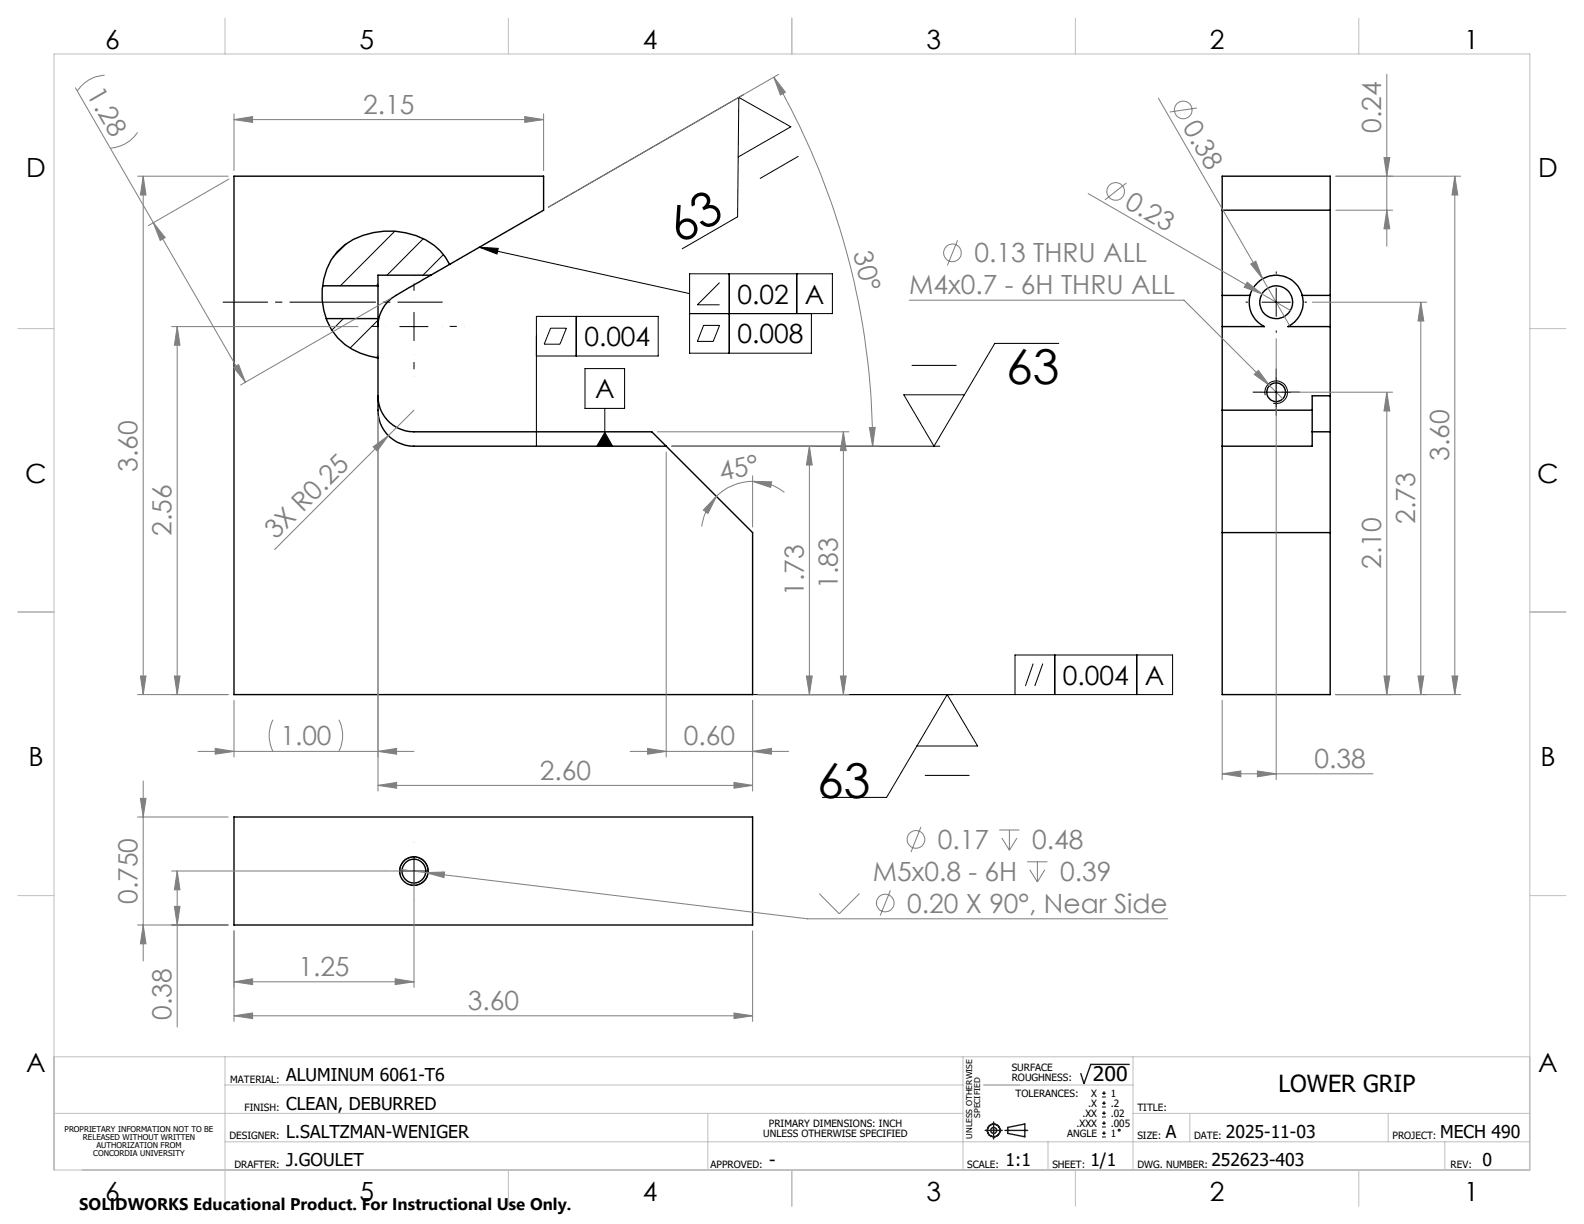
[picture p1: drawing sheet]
<svg xmlns="http://www.w3.org/2000/svg" width="279mm" height="216mm" viewBox="0 0 279 216" stroke-linecap="round" stroke-linejoin="round" font-family="sans-serif">
<g fill="none" stroke="#000" stroke-width=".18">
<path d="M131.2 16.7l-34.5 19.8M130.2 27.7l9.3-5.3-9.2-5.2-.2 21-9.8 5.7M140.8 27.6l-6.7 3.9M60.6 56.2l-2.1 2M61.1 43l-2.4 2.3M66.7 56.5l-4.9 4.9M66.7 50.1l-.3 .3M69.6 40.8l-9.6 9.6M70.5 57.6h5M73 55.1v5M74.7 42.1l-6.4 6.4M78.2 44.9l-3.6 3.6"/>
<path d="M84.5 43.6l3.4 .2-.2 1zM84.5 43.6l37.1 8.2M97.1 57.9h2.8l-1.1 2.8h-2.8zM101.6 55.8v7M121.6 55.3h25.2v-7h-25.2v14h21.5v-7M124.1 57.4h2.8l-1.1 2.8h-2.8zM126.9 49.8l-3.9 4h3.9M128.6 48.3v14M140.5 48.3v7M222.6 53.3h5M225.1 50.8v5M66.7 62.8l-.3 .3"/>
<path d="M94.6 62.8h21.5v-7h-21.5v22.9M103.2 65h7v7h-7zM106.7 76.3l1.4 2.4h-2.8zM106.7 72v6.7M118.5 78.7h47.3M160.9 64.5h7.8M186.8 60.6h-11.3l-10.8 18.1-5.3-9.1h10.7M222.6 69.2h5M223.2 69.7a2 2 0 0 1 1.7-2.5 2 2 0 0 1 2.2 2.2 2 2 0 0 1-2.5 1.7M225.1 66.7v5M182.2 117.1l-1.3 3.9M183.9 117.1l-1.4 3.9"/>
<path d="M186.1 115.5v7M200.5 115.5v7M132.8 122.5h74v-7h-27.8v7M161.7 131.6h10.7l-5.3-9.1-10.7 18.2h-11.3M163.2 136.8h7.8M70.5 153.6h5M70.6 154.3a2.51 2.51 0 0 1 2.2-3.2 2.51 2.51 0 0 1 2.7 2.8 2.51 2.51 0 0 1-3.1 2.2M73 151.2v4.9M194.4 193.5h.7M194.4 192.8h.7M194.4 195.3h.7M194.4 194.6h.7"/>
<path d="M194.4 197h.7M194.4 196.4h.7M194.4 198.8h.7M194.4 198.1h.7M194.4 199.9h.7M194.7 192.5v.6M194.7 194.2v.7M194.7 196v.7M194.7 197.8v.6M194.7 199.5v.7M194.4 200.6h.7"/>
<circle cx="197.4" cy="199.4" r=".16"/>
</g>
<g fill="none" stroke="#000" stroke-width=".25">
<path d="M215.6 37.1h19M56.9 50.4h9.8M57.5 56.2h9.2M66.7 56.2v16.2a6.3 6.3 0 0 0 6.3 6.3h44.5M66.7 50.4v5.8M76 48.5l-5.4 3.1a6.5 6.5 0 0 0-3.9 6M76 48.5l19.9-11.4v-6h-54.6v91.4h91.5v-28.6l-17.8-17.7h-42a6.3 6.3 0 0 1-6.3-6.4M76 48.5h-9.3v1.9M79.3 46.6a10.5 10.5 0 0 0-7.8-5.5 13.7 13.7 0 0 0-10.7 2.1 11.3 11.3 0 0 0-3.7 11.6 10.8 10.8 0 0 0 9.6 8.3M215.6 52.1v5.5M215.6 52.1v-21h19v21M215.6 57.6v14.8"/>
<path d="M215.6 52.1h4.9M220.5 52.1a4.8 4.8 0 0 1 4.6-3.6 4.8 4.8 0 0 1 4.6 3.6M220.5 52.1a4.7 4.7 0 0 0 2.5 5.5h-7.4M229.7 52.1a4.8 4.8 0 0 1-2.5 5.5h7.4M229.7 52.1h4.9M234.6 52.1v5.5M234.6 57.6v12.2M215.6 72.4v6.3M215.6 72.4h15.9M231.5 76.2v2.5h-15.9M231.5 76.2h3.1M234.6 69.8h-3.1v6.4"/>
<path d="M234.6 69.8v6.4M234.6 76.2v46.3h-19v-43.8M215.6 93.9h19M41.3 144.1h91.5v19.1h-91.5z"/>
<circle cx="225.1" cy="53.3" r="2.89"/>
<circle cx="225.1" cy="69.2" r="1.65"/>
<circle cx="73" cy="153.7" r="2.51"/>
<circle cx="73" cy="153.7" r="2.1"/>
</g>
<g fill="none" stroke="#808080" stroke-width=".18">
<path d="M13.3 15.5l13.8 23.8M18.5 13.3a6.1 6.1 0 0 0-4.9 2.8M136.5 13.6l2 2.7-.8 .5zM136.5 13.6a130.6 130.6 0 0 1 17.4 65.1M137.3 13.1l-40.6 23.4M204.3 17.3l23.2 40.1M211.1 19l-4.8 .8M244.6 13.1v30.3M24.3 23.4a6.4 6.4 0 0 1-4.9 2.7M24.3 31.1h16M25.3 31.1l.5 3.3h-1zM25.3 31.1v91.4"/>
<path d="M27.1 39.3l2 2.6-.8 .5zM27.1 39.3l16.2 28.1M40.4 31.6l-14.2 8.2M41.3 21.1l3.3-.5v1zM41.3 20.1v10M41.3 21.1h54.6M92.6 20.6l3.3 .5-3.3 .5zM95.9 20.1v10M191.9 34.1l30.7 17.8M198.7 32.3l-3.8 2.9M235.6 31.1h22M235.6 37.1h10"/>
<path d="M244.1 27.8h1l-.5 3.3zM244.6 37.1l.5 3.3h-1zM256.6 31.1l.5 3.3h-1zM256.6 31.1v91.4M30.3 57.6h32.8M31.3 57.6l.4 3.3h-.9zM31.3 57.6v64.9M69 52.6l-26.6 15.3M160.4 53h48.4l17.5 17.3M168.9 42.4l-1.8 4.4M220 49.8l2.6 2.1-3.1-1.2zM220.6 46.6l.9-.5 1.2 3.1z"/>
<path d="M222.6 51.9l5 2.9M225.1 59.7v77.8M231.5 53.3h20.1M250.6 53.3l.5 3.3h-1zM250.6 53.3v69.2M41.2 64.8l.9-.5 1.2 3.1zM65.8 78.8l2.7-2-2 2.8zM66.7 73.4v66.1M68.5 76.8l-20.1 20.1M73 72.4l-4.5 4.4M116 76.2h33.8M117.5 79.7v53.8"/>
<path d="M118.5 78.7h36.4M142.8 78.7l.5 3.3h-1.1zM142.8 78.7v43.8M148.8 76.2l.5 3.3h-1.1zM148.8 76.2v46.3M153.4 75.4h1l-.5 3.3zM221.2 66l.8-.7 1.9 2.7zM226.1 69.2h19.5M244.6 69.2l.5 3.3h-1zM244.6 69.2v53.3M126.4 87.6l-1.5 3-.8-.6zM126.4 87.6a9.1 9.1 0 0 0-2.6 5.3"/>
<path d="M132.8 84.9l3.3 .1-.2 1zM132.8 84.9a9.2 9.2 0 0 0-6.4 2.7M132.8 84.9a9 9 0 0 1 5.6 2M132.8 83.9v9.1M24.8 119.2h1l-.5 3.3zM30.8 119.2h.9l-.4 3.3zM142.2 119.2h1.1l-.5 3.3zM148.2 119.2h1.1l-.5 3.3zM244.1 119.2h1l-.5 3.3zM250.1 119.2h1l-.5 3.3zM256.1 119.2h1l-.5 3.3zM24.3 122.5h16"/>
<path d="M25.3 137.8v31.7M34.9 132.5h38.1M38 132l3.3 .5-3.3 .5zM41.3 123.5v10M48.2 127a6.1 6.1 0 0 0 0 5.5M59.8 127a6.1 6.1 0 0 1 0 5.5M66.7 138.5l3.3-.5v1zM66.7 132.5l3.3-.5v1zM66.7 138.5h66.1M111.2 132.5h27.9M114.2 132l3.3 .5-3.3 .5zM129.5 138l3.3 .5-3.3 .5z"/>
<path d="M132.8 132.5l3.3-.5v1zM132.8 123.5v16M133.7 122.5h16.1M215.6 136.5l3.3-.5v1zM215.6 123.5v14M215.6 136.5h26.6M221.8 136l3.3 .5-3.3 .5zM235.6 122.5h22M24.3 144.1h16M24.8 140.8h1l-.5 3.3zM30.3 153.6h41.7M30.8 159.9h.9l-.4 3.3z"/>
<path d="M31.3 153.6l.4 3.4h-.9zM31.3 153.6v27.6M70.9 153.4l4.2 .5M73 154.7v19.5M75.1 153.9l3.3-.1-.1 1zM75.1 153.9l67.3 8.2h63.6M144.5 157.6l3.5 3.6 3.6-3.6M157.1 157.1l-1.8 4.4M162.5 145.8l-1.8 4.5M176.2 146.4h3.6M176.7 147.8l1.3 2.2M178 146.4v3.6"/>
<path d="M179.4 147.8l-1.4 2.2M181.2 152h3.5M181.6 153.4l1.4 2.2M183 152v3.6M184.3 153.4l-1.3 2.2M24.3 163.2h16M25.3 163.2l.5 3.3h-1zM41.3 179.2l3.3-.5v1zM41.3 173.2l3.3-.6v1.1zM41.3 164.2v16M41.3 179.2h91.5M41.3 173.2h31.7"/>
<path d="M69.7 172.6l3.3 .6-3.3 .5zM129.5 178.7l3.3 .5-3.3 .5zM132.8 164.2v16"/>
<circle cx="208.7" cy="19.4" r="1.55"/>
<circle cx="196.8" cy="33.8" r="1.54"/>
<circle cx="168" cy="44.6" r="1.56"/>
<circle cx="156.1" cy="159.3" r="1.56"/>
<circle cx="161.6" cy="148.1" r="1.56"/>
</g>
<g fill="none" stroke="#191924" stroke-width=".25">
<path d="M173.8 199.4h3M175.3 197.9v3M177.3 199.4h4M177.8 198.9l3-.6v2.2l-3-.6zM199.2 187.7h-6.8l-1.2 3.4-.6-1.7"/>
<circle cx="175.3" cy="199.4" r="1.11"/>
<circle cx="175.3" cy="199.4" r=".52"/>
</g>
<path d="M78.1 53.3h-38.8" fill="none" stroke="#000" stroke-width=".18" stroke-dasharray="15.2 1.3 1.3 1.3" stroke-dashoffset="7.3" stroke-linecap="butt"/>
<path d="M68 57.6h-3.8M73 52.6v-3.9M78 57.6h3.9M73 62.6v3.8" fill="none" stroke="#000" stroke-width=".18" stroke-dasharray="15.2 1.3 1.3 1.3" stroke-dashoffset="15.2" stroke-linecap="butt"/>
<path d="M220.1 53.3h-.4M225.1 48.3v-.4M225.1 58.3v.4M230.1 53.3h.4M222.6 69.2h-1.6M225.1 66.7v-1.7M225.1 71.7v1.6M227.6 69.2h1.7M73 158.6v.1M78 153.6h.1" fill="none" stroke="#000" stroke-width=".18" stroke-dasharray="15.2 1.3 1.3 1.3" stroke-linecap="butt"/>
<g fill="none" stroke="#c0c0c0" stroke-width=".18">
<path d="M9.5 9.5h260.3v196.9h-260.3zM39.7 3.2v6.3M89.7 3.2v6.3M139.7 3.2v6.4M189.7 3.2v6.3M239.7 3.2v6.3M3.1 58h6.4M269.8 58h6.4M3.1 107.9h6.4M269.8 107.9h6.4M3.1 158h6.4M269.8 158h6.4"/>
<path d="M9.5 186.4h260.3M9.5 196.4h160.4M39.7 186.4v26.4M39.7 191.4h130.2M124.8 196.4v10M169.9 186.4v20M173.5 191.4h26.3M199.8 196.4h70M199.8 186.4v20M209.9 196.4v5M244.9 196.4v5M39.7 201.4h230.1"/>
<path d="M89.7 206.4v6.4M139.7 206.4v6.4M184.9 201.4v5M189.7 206.4v6.4M239.7 206.4v6.4M254.8 201.4v5"/>
</g>
<path d="M84.5 43.6l3.4 .2-.2 1zM106.7 76.3l1.4 2.4h-2.8z" fill="#000"/>
<g fill="#808080">
<path d="M220.6 46.6l.9-.5 1.2 3.1z"/>
<path d="M220 49.8l2.6 2.1-3.1-1.2z"/>
<path d="M221.2 66l.8-.7 1.9 2.7z"/>
<path d="M65.8 78.8l2.7-2-2 2.8z"/>
<path d="M153.4 75.4h1l-.5 3.3zM136.5 13.6l2 2.7-.8 .5z"/>
<path d="M41.2 64.8l.9-.5 1.2 3.1zM27.1 39.3l2 2.6-.8 .5z"/>
<path d="M221.8 136l3.3 .5-3.3 .5zM215.6 136.5l3.3-.5v1z"/>
<path d="M132.8 132.5l3.3-.5v1zM114.2 132l3.3 .5-3.3 .5zM129.5 138l3.3 .5-3.3 .5zM66.7 138.5l3.3-.5v1z"/>
<path d="M132.8 84.9l3.3 .1-.2 1zM126.4 87.6l-1.5 3-.8-.6z"/>
<path d="M244.1 119.2h1l-.5 3.3zM244.6 69.2l.5 3.3h-1zM250.1 119.2h1l-.5 3.3zM250.6 53.3l.5 3.3h-1zM256.1 119.2h1l-.5 3.3zM256.6 31.1l.5 3.3h-1z"/>
<path d="M142.2 119.2h1.1l-.5 3.3zM142.8 78.7l.5 3.3h-1.1zM148.2 119.2h1.1l-.5 3.3zM148.8 76.2l.5 3.3h-1.1zM30.8 119.2h.9l-.4 3.3zM31.3 57.6l.4 3.3h-.9z"/>
<path d="M25.3 31.1l.5 3.3h-1zM24.8 119.2h1l-.5 3.3zM244.1 27.8h1l-.5 3.3zM244.6 37.1l.5 3.3h-1z"/>
<path d="M41.3 21.1l3.3-.5v1zM92.6 20.6l3.3 .5-3.3 .5zM38 132l3.3 .5-3.3 .5zM66.7 132.5l3.3-.5v1z"/>
<path d="M129.5 178.7l3.3 .5-3.3 .5zM41.3 179.2l3.3-.5v1z"/>
<path d="M41.3 173.2l3.3-.6v1.1zM69.7 172.6l3.3 .6-3.3 .5zM75.1 153.9l3.2 .9 .1-1z"/>
<path d="M24.8 140.8h1l-.5 3.3zM25.3 163.2l.5 3.3h-1zM31.3 153.6l.4 3.4h-.9zM30.8 159.9h.9l-.4 3.3z"/>
</g>
<g font-size="8.5">
<text x="119.9" y="43.1" transform="rotate(-30 119.9 43.1)">63</text>
<text x="177.5" y="67.8">63</text>
<text x="144.2" y="140.8">63</text>
</g>
<g font-size="4.7">
<text x="18.6" y="8.6">6</text>
<text x="63.4" y="8.6">5</text>
<text x="113.4" y="8.6">4</text>
<text x="163.4" y="8.6">3</text>
<text x="213.4" y="8.6">2</text>
<text x="258.3" y="8.6">1</text>
<text x="4.6" y="31.2">D</text>
<text x="271.3" y="31.2">D</text>
<text x="130.1" y="53.6">0.02</text>
<text x="142" y="53.6">A</text>
<text x="103.1" y="61">0.004</text>
<text x="130.1" y="60.6">0.008</text>
<text x="105" y="70.3">A</text>
<text x="4.5" y="85.2">C</text>
<text x="271.2" y="85.2">C</text>
<text x="187.5" y="120.8">0.004</text>
<text x="202" y="120.8">A</text>
<text x="5" y="135.2">B</text>
<text x="271.7" y="135.2">B</text>
<text x="4.6" y="189.2">A</text>
<text x="271.3" y="189.2">A</text>
<text x="18.6" y="211.8">6</text>
<text x="63.4" y="211.8">5</text>
<text x="113.4" y="211.8">4</text>
<text x="163.4" y="211.8">3</text>
<text x="213.4" y="211.8">2</text>
<text x="258.3" y="211.8">1</text>
</g>
<g font-size="4.7" fill="#808080">
<text x="15.2" y="16.6" transform="rotate(60 15.2 16.6)">1.28</text>
<text x="64.1" y="20.1">2.15</text>
<text x="208.5" y="22.5" transform="rotate(60 208.5 22.5)">0.38</text>
<text x="243.6" y="23.4" transform="rotate(-90 243.6 23.4)">0.24</text>
<text x="198.2" y="36.5" transform="rotate(30 198.2 36.5)">0.23</text>
<text x="150.5" y="44.7" transform="rotate(77 150.5 44.7)">30°</text>
<text x="171.9" y="46.3">0.13 THRU ALL</text>
<text x="160.4" y="51.9">M4x0.7 - 6H THRU ALL</text>
<text x="24.3" y="83.2" transform="rotate(-90 24.3 83.2)">3.60</text>
<text x="255.6" y="81.3" transform="rotate(-90 255.6 81.3)">3.60</text>
<text x="127.2" y="84.9" transform="rotate(-12 127.2 84.9)">45°</text>
<text x="30.3" y="94.6" transform="rotate(-90 30.3 94.6)">2.56</text>
<text x="48.7" y="95.3" transform="rotate(-45 48.7 95.3)">3X R0.25</text>
<text x="249.6" y="92.4" transform="rotate(-90 249.6 92.4)">2.73</text>
<text x="243.6" y="100.4" transform="rotate(-90 243.6 100.4)">2.10</text>
<text x="141.8" y="105.1" transform="rotate(-90 141.8 105.1)">1.73</text>
<text x="147.8" y="103.9" transform="rotate(-90 147.8 103.9)">1.83</text>
<text x="49.4" y="131.5">1.00</text>
<text x="120.6" y="131.5">0.60</text>
<text x="95.2" y="137.5">2.60</text>
<text x="231.8" y="135.5">0.38</text>
<text x="165.4" y="149.8">0.17</text>
<text x="182.1" y="149.8">0.48</text>
<text x="153.9" y="155.4">M5x0.8 - 6H</text>
<text x="187" y="155.4">0.39</text>
<text x="24.3" y="159.4" transform="rotate(-90 24.3 159.4)">0.750</text>
<text x="160" y="161">0.20 X 90°, Near Side</text>
<text x="52.6" y="172.1">1.25</text>
<text x="30.3" y="179.9" transform="rotate(-90 30.3 179.9)">0.38</text>
<text x="82.5" y="178.1">3.60</text>
</g>
<text font-size="4.2" x="225.5" y="192.6">LOWER GRIP</text>
<text font-size="3.5" x="192.8" y="190.6">200</text>
<g font-size="3.1">
<text x="50.5" y="190.7">ALUMINUM 6061-T6</text>
<text x="50.5" y="195.7">CLEAN, DEBURRED</text>
<text x="50.5" y="200.7">L.SALTZMAN-WENIGER</text>
<text x="205.7" y="200.7">A</text>
<text x="216.2" y="200.7">2025-11-03</text>
<text x="254" y="200.7">MECH 490</text>
<text x="50.5" y="205.7">J.GOULET</text>
<text x="135.7" y="205.7">-</text>
<text x="177.4" y="205.7">1:1</text>
<text x="192.3" y="205.7">1/1</text>
<text x="213.7" y="205.7">252623-403</text>
<text x="261.5" y="205.7">0</text>
</g>
<text font-size="3" x="14" y="213.5">SOLIDWORKS Educational Product. For Instructional Use Only.</text>
<g font-size="1.8">
<text x="40.6" y="191">MATERIAL:</text>
<text x="178.5" y="189">SURFACE</text>
<text x="178.5" y="190.8">ROUGHNESS:</text>
<text x="43.1" y="196">FINISH:</text>
<text x="179.1" y="193.5">TOLERANCES:</text>
<text x="190.9" y="197">.XX</text>
<text x="191.9" y="195.3">.X</text>
<text x="192.5" y="193.5">X</text>
<text x="195.9" y="193.5">1</text>
<text x="195.9" y="195.3">.2</text>
<text x="195.9" y="197">.02</text>
<text x="200.6" y="196">TITLE:</text>
<text x="40.5" y="201">DESIGNER:</text>
<text x="134.6" y="200.5">UNLESS OTHERWISE SPECIFIED</text>
<text x="135.6" y="198.8">PRIMARY DIMENSIONS: INCH</text>
<text x="188.2" y="200.5">ANGLE</text>
<text x="189.9" y="198.8">.XXX</text>
<text x="195.9" y="198.8">.005</text>
<text x="195.9" y="200.5">1</text>
<text x="200.6" y="201">SIZE:</text>
<text x="210.6" y="201">DATE:</text>
<text x="245.6" y="201">PROJECT:</text>
<text x="41.3" y="206">DRAFTER:</text>
<text x="125.3" y="206">APPROVED:</text>
<text x="170.6" y="206">SCALE:</text>
<text x="185.6" y="206">SHEET:</text>
<text x="200.6" y="206">DWG. NUMBER:</text>
<text x="255.9" y="206">REV:</text>
</g>
<g font-size="1.4">
<text x="172.9" y="197.2" transform="rotate(-90 172.9 197.2)">SPECIFIED</text>
<text x="11.4" y="199.7">PROPRIETARY INFORMATION NOT TO BE</text>
<text x="14.6" y="201.1">RELEASED WITHOUT WRITTEN</text>
<text x="16.5" y="203.9">CONCORDIA UNIVERSITY</text>
<text x="17" y="202.5">AUTHORIZATION FROM</text>
<text x="171.5" y="200.8" transform="rotate(-90 171.5 200.8)">UNLESS OTHERWISE</text>
</g>
</svg>
